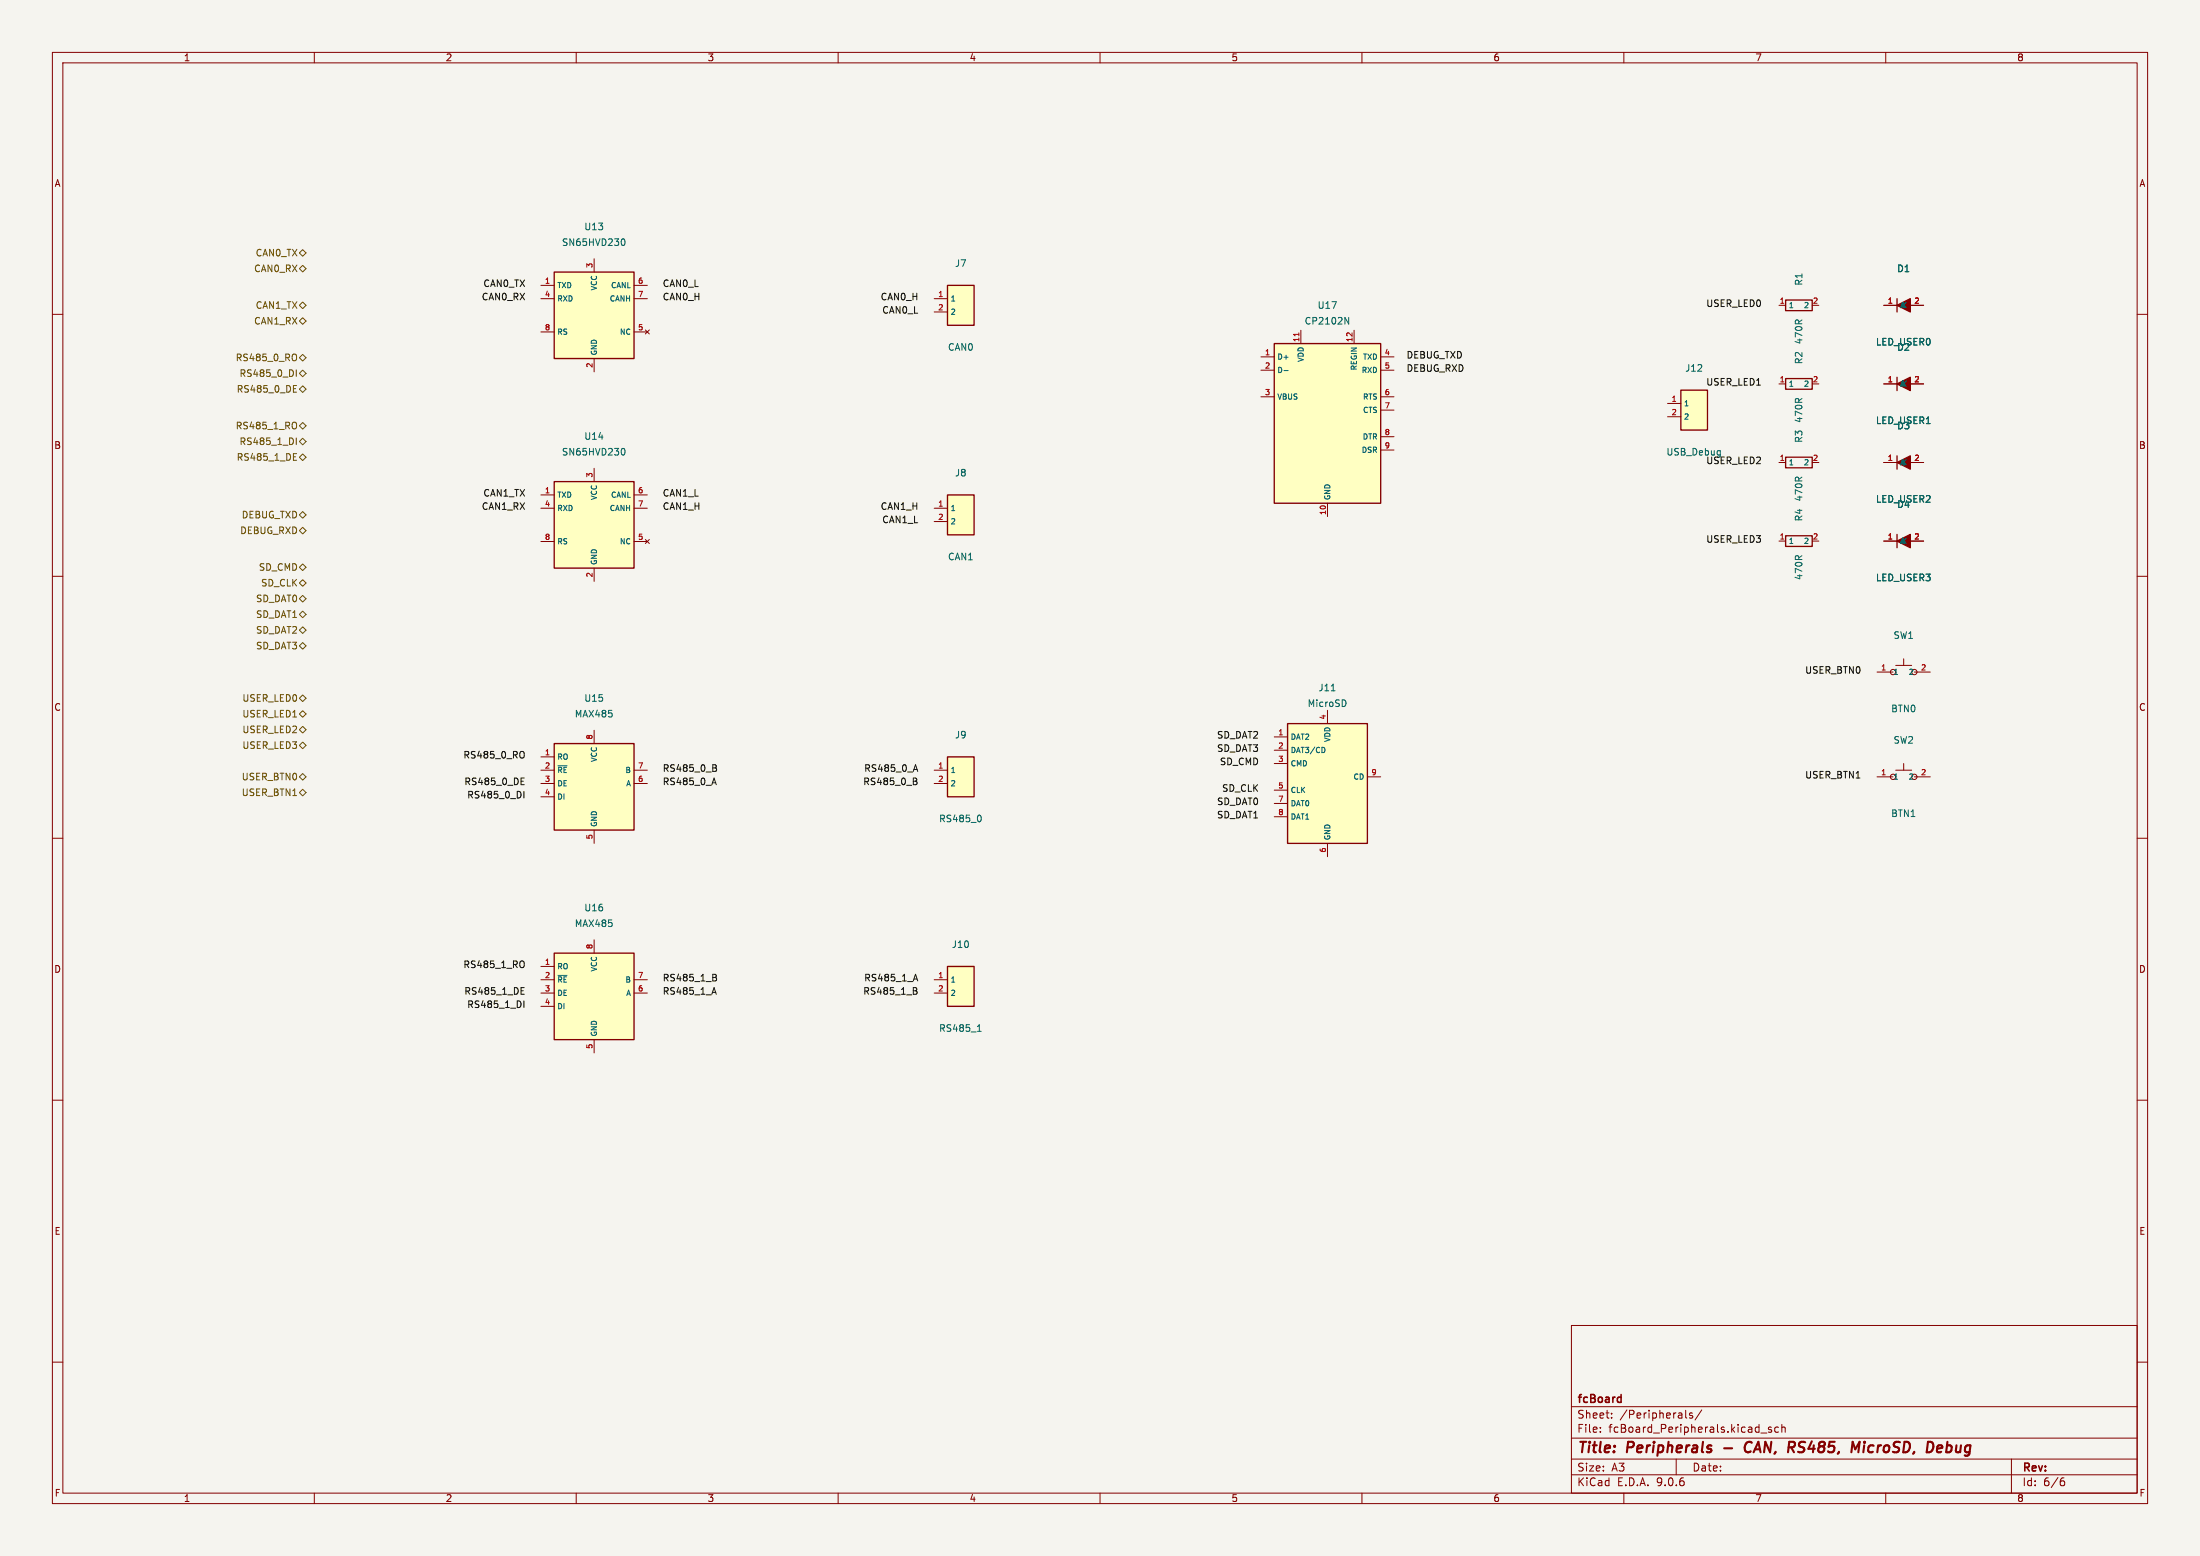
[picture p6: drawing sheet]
<svg xmlns="http://www.w3.org/2000/svg" width="420mm" height="297mm" viewBox="0 0 420 297" stroke-linecap="round" stroke-linejoin="round" font-family="sans-serif">
<path d="M0 0h420v297h-420z" fill="#f5f4ef" stroke="#f5f4ef" stroke-width=".19"/>
<g fill="none" stroke="#840000" stroke-width=".19">
<path d="M10 10h400v277h-400zM12 12h396v273h-396zM60 10v2M110 10v2M160 10v2M210 10v2M260 10v2M310 10v2M360 10v2M10 60h2M408 60h2M339.6 88.3h1.3"/>
<path d="M346 88.3h1.2M10 110h2M408 110h2M10 160h2M408 160h2M10 210h2M408 210h2M300 253h108v32h-108zM10 260h2M300 278.5h108M300 274.5h108M300 268.5h108"/>
<path d="M305.5 273.2v.2M305.5 272.5v.1M307.7 270.5v.2M307.7 269.8v.1M320 278.5v3M321.8 269.2v1.3l.2 .2M323.1 269.8l-.4-.1-.2 .2 .1 .2 .5 .2v.3h-.6M324.9 269.1l-1.3 1.9M336.2 273.5h1.1M338.2 272.5l-.4-.1-.2 .2 .1 .2 .5 .2v.3h-.6M339.5 272.5l-.4-.1-.3 .3 .1 .6h.6M340.2 272.5l.2-.1 .3 .1 .1 .9"/>
<path d="M340.2 271.9v1.5M384 278.5v6.5M408 260h2M60 285v2M110 285v2M160 285v2M210 285v2M260 285v2M300 281.5h108M310 285v2M360 285v2M393.6 282.7h.4l.2 .2-.1 .5-.5 .2"/>
<path d="M394 282.1l-.4 .1"/>
</g>
<path d="M329.1 276.4h1.6M334.1 275.2a1.07 1.07 0 0 0-1 .8 1.07 1.07 0 0 0 .5 1.2l.5-.1M341.9 276.3l.6 .9M342.3 275.2l.2 .1a.58 .58 0 0 1-.3 1M353.7 275.2l.5 1.4 .8-1.4-.2 2M355.9 275.9l-.2 1.3M356 275.2l-.1 .2M369.8 276.5l1-.2-.1-.3h-.7l-.2 .9 .2 .3 .6-.1" fill="none" stroke="#840000" stroke-width=".4"/>
<path d="M340.9 87.3h5.1v2h-5.1z" fill="none" stroke="#840000" stroke-width=".25"/>
<path d="M180.9 184.5h5.1v7.6h-5.1z" fill="#ffffc2"/>
<path d="M180.9 184.5h5.1v7.6h-5.1z" fill="none" stroke="#840000" stroke-width=".25"/>
<path d="M178.3 187h2.6M178.3 189.6h2.6" fill="none" stroke="#840000" stroke-width=".19"/>
<path d="M186.6 196.9h.7M186.7 195.9l.3-.3v1.3" fill="none" stroke="#006464" stroke-width=".19"/>
<path d="M180.9 144.5h5.1v7.6h-5.1z" fill="#ffffc2"/>
<path d="M180.9 144.5h5.1v7.6h-5.1z" fill="none" stroke="#840000" stroke-width=".25"/>
<path d="M178.3 147h2.6M178.3 149.6h2.6" fill="none" stroke="#840000" stroke-width=".19"/>
<path d="M187 155.6a.79 .79 0 0 1 0 1.3" fill="none" stroke="#006464" stroke-width=".19"/>
<path d="M320.9 74.5h5.1v7.6h-5.1z" fill="#ffffc2"/>
<path d="M320.9 74.5h5.1v7.6h-5.1z" fill="none" stroke="#840000" stroke-width=".25"/>
<path d="M318.3 77h2.6M318.3 79.6h2.6" fill="none" stroke="#840000" stroke-width=".19"/>
<path d="M328.3 86l.1 .1M328.4 86v1M328.4 86.8l-.1 .1" fill="none" stroke="#006464" stroke-width=".19"/>
<path d="M243.3 65.6h20.3v30.5h-20.3z" fill="#ffffc2"/>
<path d="M243.3 65.6h20.3v30.5h-20.3zM340.9 72.3h5.1v2h-5.1z" fill="none" stroke="#840000" stroke-width=".25"/>
<g fill="none" stroke="#840000" stroke-width=".19">
<path d="M240.7 68.1h2.6M240.7 70.7h2.6M240.7 75.7h2.6M248.3 63v2.6M258.5 63v2.6M263.6 68.1h2.5M263.6 70.7h2.5M263.6 75.7h2.5M263.6 78.3h2.5M339.6 73.3h1.3M346 73.3h1.2M253.4 96.1v2.5"/>
<path d="M263.6 83.4h2.5M263.6 85.9h2.5"/>
</g>
<path d="M245.1 70.7h.8M256.7 60.6l.8 1.3v-1.3" fill="none" stroke="#006464" stroke-width=".19"/>
<path d="M248 63.5v.6" fill="none" stroke="#a90000" stroke-width=".19"/>
<path d="M245.8 138.1h15.2v22.9h-15.2z" fill="#ffffc2"/>
<path d="M362.1 87v2.6M362.1 102v2.5M245.8 138.1h15.2v22.9h-15.2z" fill="none" stroke="#840000" stroke-width=".25"/>
<g fill="none" stroke="#840000" stroke-width=".19">
<path d="M359.6 88.3h2.5M364.7 88.3h2.5M359.6 103.3h2.5M364.7 103.3h2.5M253.4 135.6v2.5M358.3 128.3h3.1M361.9 127h3M363.4 125.7v1.3M365.5 128.3h3M243.3 140.7h2.5M243.3 143.2h2.5M243.3 145.7h2.5"/>
<path d="M243.3 150.8h2.5M243.3 153.4h2.5M243.3 155.9h2.5M261 148.3h2.6M253.4 161v2.5"/>
<circle cx="361.4" cy="128.3" r=".51"/>
<circle cx="365.5" cy="128.3" r=".51"/>
</g>
<path d="M254.1 131.9h.8M256.8 133.8l.2 .3-.2 .6M252.7 142.7l.2 .4-.2 .5" fill="none" stroke="#006464" stroke-width=".19"/>
<g fill="#840000" stroke="#840000" stroke-width=".25">
<path d="M362.1 88.3l2.6-1.3v2.6z"/>
<path d="M362.1 103.3l2.6-1.3v2.5z"/>
</g>
<path d="M105.8 181.9h15.2v16.5h-15.2z" fill="#ffffc2"/>
<path d="M362.1 57v2.6M362.1 72v2.5M340.9 102.3h5.1v2h-5.1zM105.8 181.9h15.2v16.5h-15.2z" fill="none" stroke="#840000" stroke-width=".25"/>
<g fill="none" stroke="#840000" stroke-width=".19">
<path d="M359.6 58.3h2.5M364.7 58.3h2.5M359.6 73.3h2.5M364.7 73.3h2.5M339.6 103.3h1.3M346 103.3h1.2M358.3 148.3h3.1M361.9 147h3M363.4 145.7v1.3M365.5 148.3h3M113.4 179.4v2.5M103.3 184.5h2.5"/>
<path d="M103.3 187h2.5M103.3 189.6h2.5M103.3 192.1h2.5M113.4 198.4v2.6M121 187h2.6M121 189.6h2.6"/>
<circle cx="361.4" cy="148.3" r=".51"/>
<circle cx="365.5" cy="148.3" r=".51"/>
</g>
<path d="M106.5 186.2h1.7" fill="none" stroke="#006464" stroke-width=".19"/>
<g fill="#840000" stroke="#840000" stroke-width=".25">
<path d="M362.1 73.3l2.6-1.3v2.5z"/>
<path d="M362.1 58.3l2.6-1.3v2.6z"/>
</g>
<path d="M180.9 54.5h5.1v7.6h-5.1z" fill="#ffffc2"/>
<path d="M180.9 54.5h5.1v7.6h-5.1z" fill="none" stroke="#840000" stroke-width=".25"/>
<path d="M178.3 57h2.6M178.3 59.6h2.6" fill="none" stroke="#840000" stroke-width=".19"/>
<path d="M180.9 94.5h5.1v7.6h-5.1z" fill="#ffffc2"/>
<path d="M340.9 57.3h5.1v2h-5.1zM180.9 94.5h5.1v7.6h-5.1z" fill="none" stroke="#840000" stroke-width=".25"/>
<path d="M339.6 58.3h1.3M346 58.3h1.2M178.3 97h2.6M178.3 99.6h2.6" fill="none" stroke="#840000" stroke-width=".19"/>
<path d="M105.8 51.9h15.2v16.5h-15.2z" fill="#ffffc2"/>
<path d="M105.8 51.9h15.2v16.5h-15.2z" fill="none" stroke="#840000" stroke-width=".25"/>
<path d="M103.3 54.5h2.5M103.3 57h2.5M113.4 49.4v2.5M121 54.5h2.6M121 57h2.6M103.3 63.4h2.5M113.4 68.4v2.6M121 63.4h2.6M123.2 63l.8 .7M124 63l-.8 .7" fill="none" stroke="#840000" stroke-width=".19"/>
<path d="M118.8 45.6h.1a.68 .68 0 0 1 .4 .6 .68 .68 0 0 1-.4 .7l-.1-.1" fill="none" stroke="#006464" stroke-width=".19"/>
<path d="M105.8 91.9h15.2v16.5h-15.2z" fill="#ffffc2"/>
<path d="M105.8 91.9h15.2v16.5h-15.2z" fill="none" stroke="#840000" stroke-width=".25"/>
<path d="M103.3 94.5h2.5M103.3 97h2.5M113.4 89.4v2.5M121 94.5h2.6M121 97h2.6M103.3 103.4h2.5M113.4 108.4v2.6M121 103.4h2.6M123.2 103l.8 .7M124 103l-.8 .7" fill="none" stroke="#840000" stroke-width=".19"/>
<path d="M118.8 85.6h.1a.68 .68 0 0 1 .4 .6 .68 .68 0 0 1-.4 .7l-.1-.1" fill="none" stroke="#006464" stroke-width=".19"/>
<path d="M105.8 141.9h15.2v16.5h-15.2z" fill="#ffffc2"/>
<path d="M105.8 141.9h15.2v16.5h-15.2z" fill="none" stroke="#840000" stroke-width=".25"/>
<g fill="none" stroke="#840000" stroke-width=".19">
<path d="M359.6 58.3h2.5M364.7 58.3h2.5M359.6 73.3h2.5M364.7 73.3h2.5M359.6 88.3h2.5M364.7 88.3h2.5M359.6 103.3h2.5M364.7 103.3h2.5M113.4 139.4v2.5M103.3 144.5h2.5M103.3 147h2.5M103.3 149.6h2.5"/>
<path d="M103.3 152.1h2.5M113.4 158.4v2.6M121 147h2.6M121 149.6h2.6"/>
</g>
<path d="M106.5 146.2h1.7" fill="none" stroke="#006464" stroke-width=".19"/>
<g fill="none" stroke="#725600" stroke-width=".19">
<path d="M57.1 58.3l.7-.7 .6 .7-.6 .6zM57.1 48.3l.7-.7 .6 .7-.6 .6zM57.8 50.6l.6 .7-.6 .6-.7-.6zM56 74.2h.4M56 74.9h.6M56 73.6h.6M56.4 67.7a.9 .9 0 0 1 0 1.1M56.6 70.6v1.3M57.1 74.3l.7-.7 .6 .7-.6 .6zM57.1 61.3l.7-.7 .6 .7-.6 .6zM57.1 71.3l.7-.7 .6 .7-.6 .6zM57.8 67.6l.6 .7-.6 .6-.7-.6z"/>
<path d="M56 87.2h.4M56 87.9h.6M56 86.6h.6M56.4 80.7a.9 .9 0 0 1 0 1.1M56.6 83.6v1.3M57.1 81.3l.7-.7 .6 .7-.6 .6zM57.1 84.3l.7-.7 .6 .7-.6 .6zM57.1 87.3l.7-.7 .6 .7-.6 .6zM57.8 97.6l.6 .7-.6 .6-.7-.6zM57.1 111.3l.7-.7 .6 .7-.6 .6zM57.1 108.3l.7-.7 .6 .7-.6 .6zM57.1 101.3l.7-.7 .6 .7-.6 .6z"/>
<path d="M57.1 117.3l.7-.7 .6 .7-.6 .6zM57.8 113.6l.6 .7-.6 .6-.7-.6zM57.1 133.3l.7-.7 .6 .7-.6 .6zM57.1 120.3l.7-.7 .6 .7-.6 .6zM57.1 123.3l.7-.7 .6 .7-.6 .6zM57.1 139.3l.7-.7 .6 .7-.6 .6zM57.8 135.6l.6 .7-.6 .6-.7-.6zM57.1 142.3l.7-.7 .6 .7-.6 .6zM57.1 148.3l.7-.7 .6 .7-.6 .6zM57.1 151.3l.7-.7 .6 .7-.6 .6z"/>
</g>
<g fill="none" stroke="#0f0f0f" stroke-width=".19">
<path d="M99.5 149.1h.4M99.5 149.8h.6M99.5 148.5h.6M99.9 143.5a.9 .9 0 0 1 0 1.1M100 151.1v1.2M136 149.4h.6M136.3 148.5l.4 1.3M136.5 146l.2 .2-.2 .4 .2 .1 .1 .3-.2 .2h-.5M174.5 146.9h.6M174.8 146l.4 1.2M174.8 148.5l.2 .3-.2 .3 .2 .1 .1 .3-.3 .3h-.4M99.5 189.1h.4"/>
<path d="M99.5 189.8h.6M99.5 188.5h.6M99.9 183.5a.9 .9 0 0 1 0 1.1M100 191.1v1.2M136 189.4h.6M136.3 188.5l.4 1.3M136.5 186l.2 .2-.2 .4 .2 .1 .1 .3-.2 .2h-.5M174.5 186.9h.6M174.8 186l.4 1.2M174.8 188.5l.2 .3-.2 .3 .2 .1 .1 .3-.3 .3h-.4"/>
</g>
<g font-size="2.8" fill="#840000">
<text x="301" y="277.9">Title:</text>
<text x="310.6" y="277.9">Peripherals</text>
<text x="334.7" y="277.9">CAN,</text>
<text x="343.8" y="277.9">RS485,</text>
<text x="356.7" y="277.9">MicroSD,</text>
<text x="371.9" y="277.9">Debug</text>
</g>
<g font-size="2.1" fill="#840000">
<text x="301" y="268.2">fcBoard</text>
<text x="301" y="273.7">File:</text>
<text x="301" y="271">Sheet:</text>
<text x="307.1" y="273.7">fcBoard_Peripherals.kicad_sch</text>
<text x="309.2" y="271">/Peripherals/</text>
<text x="301" y="281.1">Size:</text>
<text x="307.6" y="281.1">A3</text>
<text x="323" y="281.1">Date:</text>
<text x="386" y="281.3">Rev:</text>
<text x="301" y="283.9">KiCad</text>
<text x="308.7" y="283.9">E.D.A.</text>
<text x="316.3" y="283.9">9.0.6</text>
<text x="386" y="283.9">Id:</text>
<text x="390.1" y="283.9">6/6</text>
</g>
<g font-size="1.8" fill="#840000">
<text x="35" y="11.9">1</text>
<text x="85" y="11.9">2</text>
<text x="135" y="11.9">3</text>
<text x="185" y="11.9">4</text>
<text x="235" y="11.9">5</text>
<text x="285" y="11.9">6</text>
<text x="335" y="11.9">7</text>
<text x="385" y="11.9">8</text>
<text x="10.3" y="35.9">A</text>
<text x="408.3" y="35.9">A</text>
<text x="10.3" y="85.9">B</text>
<text x="408.2" y="85.9">B</text>
<text x="10.3" y="135.9">C</text>
<text x="408.2" y="135.9">C</text>
<text x="10.3" y="185.9">D</text>
<text x="408.2" y="185.9">D</text>
<text x="10.3" y="235.9">E</text>
<text x="408.3" y="235.9">E</text>
<text x="10.3" y="285.9">F</text>
<text x="35" y="286.9">1</text>
<text x="85" y="286.9">2</text>
<text x="135" y="286.9">3</text>
<text x="185" y="286.9">4</text>
<text x="235" y="286.9">5</text>
<text x="285" y="286.9">6</text>
<text x="335" y="286.9">7</text>
<text x="385" y="286.9">8</text>
<text x="408.3" y="285.9">F</text>
</g>
<g font-size="1.8" fill="#006464">
<text x="107.2" y="47.1">SN65HVD230</text>
<text x="111.4" y="44.1">U13</text>
<text x="182.2" y="51.1">J7</text>
<text x="362.1" y="52.1">D1</text>
<text x="251.4" y="59.1">U17</text>
<text x="344.3" y="54.6" transform="rotate(-90 344.3 54.6)">R1</text>
<text x="249" y="62.1">CP2102N</text>
<text x="344.3" y="65.8" transform="rotate(-90 344.3 65.8)">470R</text>
<text x="180.9" y="67.1">CAN0</text>
<text x="321.6" y="71.1">J12</text>
<text x="344.3" y="69.6" transform="rotate(-90 344.3 69.6)">R2</text>
<text x="358" y="66.1">LED_USER0</text>
<text x="362.1" y="67.1">D2</text>
<text x="344.3" y="80.8" transform="rotate(-90 344.3 80.8)">470R</text>
<text x="358" y="81.1">LED_USER1</text>
<text x="362.1" y="82.1">D3</text>
<text x="107.2" y="87.1">SN65HVD230</text>
<text x="111.4" y="84.1">U14</text>
<text x="318" y="87.1">USB_Debug</text>
<text x="344.3" y="84.6" transform="rotate(-90 344.3 84.6)">R3</text>
<text x="182.2" y="91.1">J8</text>
<text x="344.3" y="95.8" transform="rotate(-90 344.3 95.8)">470R</text>
<text x="344.3" y="99.6" transform="rotate(-90 344.3 99.6)">R4</text>
<text x="358" y="96.1">LED_USER2</text>
<text x="362.1" y="97.1">D4</text>
<text x="180.9" y="107.1">CAN1</text>
<text x="344.3" y="110.8" transform="rotate(-90 344.3 110.8)">470R</text>
<text x="358" y="111.1">LED_USER3</text>
<text x="361.4" y="122.1">SW1</text>
<text x="109.6" y="137.1">MAX485</text>
<text x="111.4" y="134.1">U15</text>
<text x="249.5" y="135.1">MicroSD</text>
<text x="251.6" y="132.1">J11</text>
<text x="360.9" y="136.1">BTN0</text>
<text x="182.2" y="141.1">J9</text>
<text x="361.4" y="142.1">SW2</text>
<text x="179.2" y="157.1">RS485_0</text>
<text x="360.9" y="156.1">BTN1</text>
<text x="109.6" y="177.1">MAX485</text>
<text x="111.4" y="174.1">U16</text>
<text x="181.6" y="181.1">J10</text>
<text x="179.2" y="197.1">RS485_1</text>
</g>
<g font-size="1.8" fill="#725600">
<text x="48.4" y="52.1">CAN0_RX</text>
<text x="48.7" y="49.1">CAN0_TX</text>
<text x="48.7" y="59.1">CAN1_TX</text>
<text x="48.4" y="62.1">CAN1_RX</text>
<text x="44.9" y="69.1">RS485_0_RO</text>
<text x="45.1" y="75.1">RS485_0_DE</text>
<text x="45.6" y="72.1">RS485_0_DI</text>
<text x="44.9" y="82.1">RS485_1_RO</text>
<text x="45.1" y="88.1">RS485_1_DE</text>
<text x="45.6" y="85.1">RS485_1_DI</text>
<text x="46.1" y="99.1">DEBUG_TXD</text>
<text x="45.7" y="102.1">DEBUG_RXD</text>
<text x="49.3" y="109.1">SD_CMD</text>
<text x="49.7" y="112.1">SD_CLK</text>
<text x="48.8" y="115.1">SD_DAT0</text>
<text x="48.8" y="118.1">SD_DAT1</text>
<text x="48.8" y="121.1">SD_DAT2</text>
<text x="48.8" y="124.1">SD_DAT3</text>
<text x="46.2" y="137.1">USER_LED1</text>
<text x="46.2" y="134.1">USER_LED0</text>
<text x="46.2" y="143.1">USER_LED3</text>
<text x="46.2" y="140.1">USER_LED2</text>
<text x="46.1" y="149.1">USER_BTN0</text>
<text x="46.1" y="152.1">USER_BTN1</text>
</g>
<g font-size="1.8" fill="#0f0f0f">
<text x="91.9" y="57.5">CAN0_RX</text>
<text x="92.2" y="55">CAN0_TX</text>
<text x="126.4" y="57.5">CAN0_H</text>
<text x="126.4" y="55">CAN0_L</text>
<text x="168" y="57.5">CAN0_H</text>
<text x="325.6" y="58.8">USER_LED0</text>
<text x="168.3" y="60.1">CAN0_L</text>
<text x="268.4" y="68.6">DEBUG_TXD</text>
<text x="268.4" y="71.2">DEBUG_RXD</text>
<text x="325.6" y="73.8">USER_LED1</text>
<text x="325.6" y="88.8">USER_LED2</text>
<text x="92.2" y="95">CAN1_TX</text>
<text x="126.4" y="95">CAN1_L</text>
<text x="91.9" y="97.5">CAN1_RX</text>
<text x="126.4" y="97.5">CAN1_H</text>
<text x="168" y="97.5">CAN1_H</text>
<text x="168.3" y="100.1">CAN1_L</text>
<text x="325.6" y="103.8">USER_LED3</text>
<text x="344.5" y="128.8">USER_BTN0</text>
<text x="232.2" y="143.7">SD_DAT3</text>
<text x="232.2" y="141.2">SD_DAT2</text>
<text x="88.4" y="145">RS485_0_RO</text>
<text x="126.4" y="147.5">RS485_0_B</text>
<text x="164.9" y="147.5">RS485_0_A</text>
<text x="232.8" y="146.3">SD_CMD</text>
<text x="344.5" y="148.8">USER_BTN1</text>
<text x="88.5" y="150.1">RS485_0_DE</text>
<text x="89.1" y="152.6">RS485_0_DI</text>
<text x="126.4" y="150.1">RS485_0_A</text>
<text x="164.7" y="150.1">RS485_0_B</text>
<text x="232.2" y="153.9">SD_DAT0</text>
<text x="233.2" y="151.3">SD_CLK</text>
<text x="232.2" y="156.4">SD_DAT1</text>
<text x="88.4" y="185">RS485_1_RO</text>
<text x="88.5" y="190.1">RS485_1_DE</text>
<text x="126.4" y="187.5">RS485_1_B</text>
<text x="126.4" y="190.1">RS485_1_A</text>
<text x="164.7" y="190.1">RS485_1_B</text>
<text x="164.9" y="187.5">RS485_1_A</text>
<text x="89.1" y="192.6">RS485_1_DI</text>
</g>
<g font-size="1.4" fill="#a90000">
<text x="113.2" y="51.3" transform="rotate(-90 113.2 51.3)">3</text>
<text x="103.9" y="54.2">1</text>
<text x="103.9" y="56.8">4</text>
<text x="121.7" y="54.2">6</text>
<text x="121.7" y="56.8">7</text>
<text x="179" y="56.8">1</text>
<text x="179" y="59.3">2</text>
<text x="339.6" y="58">1</text>
<text x="346" y="58">2</text>
<text x="360.3" y="58">1</text>
<text x="365.3" y="58">2</text>
<text x="103.9" y="63.1">8</text>
<text x="121.7" y="63.1">5</text>
<text x="248.1" y="65.4" transform="rotate(-90 248.1 65.4)">11</text>
<text x="258.2" y="65.4" transform="rotate(-90 258.2 65.4)">12</text>
<text x="113.2" y="70.3" transform="rotate(-90 113.2 70.3)">2</text>
<text x="241.4" y="67.9">1</text>
<text x="241.4" y="70.4">2</text>
<text x="264.2" y="67.9">4</text>
<text x="264.2" y="70.4">5</text>
<text x="241.4" y="75.5">3</text>
<text x="264.2" y="75.5">6</text>
<text x="319" y="76.8">1</text>
<text x="339.6" y="73">1</text>
<text x="346" y="73">2</text>
<text x="360.3" y="73">1</text>
<text x="365.3" y="73">2</text>
<text x="264.2" y="78">7</text>
<text x="264.2" y="83.1">8</text>
<text x="319" y="79.3">2</text>
<text x="264.2" y="85.6">9</text>
<text x="339.6" y="88">1</text>
<text x="346" y="88">2</text>
<text x="360.3" y="88">1</text>
<text x="365.3" y="88">2</text>
<text x="103.9" y="94.2">1</text>
<text x="113.2" y="91.3" transform="rotate(-90 113.2 91.3)">3</text>
<text x="121.7" y="94.2">6</text>
<text x="103.9" y="96.8">4</text>
<text x="121.7" y="96.8">7</text>
<text x="179" y="96.8">1</text>
<text x="179" y="99.3">2</text>
<text x="253.2" y="98.4" transform="rotate(-90 253.2 98.4)">10</text>
<text x="103.9" y="103.1">8</text>
<text x="121.7" y="103.1">5</text>
<text x="339.6" y="103">1</text>
<text x="346" y="103">2</text>
<text x="360.3" y="103">1</text>
<text x="365.3" y="103">2</text>
<text x="113.2" y="110.3" transform="rotate(-90 113.2 110.3)">2</text>
<text x="359" y="128">1</text>
<text x="366.6" y="128">2</text>
<text x="253.2" y="137.5" transform="rotate(-90 253.2 137.5)">4</text>
<text x="113.2" y="141.3" transform="rotate(-90 113.2 141.3)">8</text>
<text x="243.9" y="140.4">1</text>
<text x="243.9" y="142.9">2</text>
<text x="103.9" y="144.2">1</text>
<text x="103.9" y="146.8">2</text>
<text x="103.9" y="149.3">3</text>
<text x="121.7" y="146.8">7</text>
<text x="121.7" y="149.3">6</text>
<text x="179" y="146.8">1</text>
<text x="179" y="149.3">2</text>
<text x="243.9" y="145.5">3</text>
<text x="261.7" y="148">9</text>
<text x="359" y="148">1</text>
<text x="366.6" y="148">2</text>
<text x="103.9" y="151.8">4</text>
<text x="243.9" y="150.6">5</text>
<text x="243.9" y="153.1">7</text>
<text x="243.9" y="155.6">8</text>
<text x="113.2" y="160.3" transform="rotate(-90 113.2 160.3)">5</text>
<text x="253.2" y="162.9" transform="rotate(-90 253.2 162.9)">6</text>
<text x="103.9" y="184.2">1</text>
<text x="113.2" y="181.3" transform="rotate(-90 113.2 181.3)">8</text>
<text x="103.9" y="186.8">2</text>
<text x="103.9" y="189.3">3</text>
<text x="103.9" y="191.8">4</text>
<text x="121.7" y="186.8">7</text>
<text x="121.7" y="189.3">6</text>
<text x="179" y="186.8">1</text>
<text x="179" y="189.3">2</text>
<text x="113.2" y="200.3" transform="rotate(-90 113.2 200.3)">5</text>
</g>
<g font-size="1.4" fill="#006464">
<text x="106.3" y="55.2">TXD</text>
<text x="106.3" y="57.7">RXD</text>
<text x="114.2" y="55.6" transform="rotate(-90 114.2 55.6)">VCC</text>
<text x="116.3" y="57.7">CANH</text>
<text x="116.5" y="55.2">CANL</text>
<text x="181.4" y="57.7">1</text>
<text x="341.4" y="59">1</text>
<text x="344.2" y="59">2</text>
<text x="362.9" y="59">K</text>
<text x="106.3" y="64.1">RS</text>
<text x="118.2" y="64.1">NC</text>
<text x="181.4" y="60.3">2</text>
<text x="114.2" y="67.9" transform="rotate(-90 114.2 67.9)">GND</text>
<text x="243.8" y="68.9">D+</text>
<text x="243.8" y="71.4">D-</text>
<text x="249.1" y="69.2" transform="rotate(-90 249.1 69.2)">VDD</text>
<text x="259.2" y="70.8" transform="rotate(-90 259.2 70.8)">REGIN</text>
<text x="259.8" y="71.4">RXD</text>
<text x="260.1" y="68.9">TXD</text>
<text x="243.8" y="76.5">VBUS</text>
<text x="260.1" y="76.5">RTS</text>
<text x="321.4" y="77.7">1</text>
<text x="341.4" y="74">1</text>
<text x="344.2" y="74">2</text>
<text x="362.9" y="74">K</text>
<text x="260.1" y="79">CTS</text>
<text x="321.4" y="80.3">2</text>
<text x="259.8" y="86.6">DSR</text>
<text x="260" y="84.1">DTR</text>
<text x="341.4" y="89">1</text>
<text x="344.2" y="89">2</text>
<text x="362.9" y="89">K</text>
<text x="106.3" y="95.2">TXD</text>
<text x="114.2" y="95.6" transform="rotate(-90 114.2 95.6)">VCC</text>
<text x="116.5" y="95.2">CANL</text>
<text x="254.2" y="95.6" transform="rotate(-90 254.2 95.6)">GND</text>
<text x="106.3" y="97.7">RXD</text>
<text x="116.3" y="97.7">CANH</text>
<text x="181.4" y="97.7">1</text>
<text x="181.4" y="100.3">2</text>
<text x="106.3" y="104.1">RS</text>
<text x="114.2" y="107.9" transform="rotate(-90 114.2 107.9)">GND</text>
<text x="118.2" y="104.1">NC</text>
<text x="341.4" y="104">1</text>
<text x="344.2" y="104">2</text>
<text x="362.9" y="104">K</text>
<text x="361.4" y="129">1</text>
<text x="364.2" y="129">2</text>
<text x="246.3" y="141.4">DAT2</text>
<text x="246.3" y="143.9">DAT3/CD</text>
<text x="254.2" y="141.8" transform="rotate(-90 254.2 141.8)">VDD</text>
<text x="106.3" y="145.2">RO</text>
<text x="106.3" y="147.7">~{RE}</text>
<text x="114.2" y="145.6" transform="rotate(-90 114.2 145.6)">VCC</text>
<text x="119.3" y="147.7">B</text>
<text x="181.4" y="147.7">1</text>
<text x="246.3" y="146.5">CMD</text>
<text x="258.2" y="149">CD</text>
<text x="361.4" y="149">1</text>
<text x="364.2" y="149">2</text>
<text x="106.3" y="150.3">DE</text>
<text x="106.3" y="152.8">DI</text>
<text x="119.4" y="150.3">A</text>
<text x="181.4" y="150.3">2</text>
<text x="246.3" y="151.6">CLK</text>
<text x="246.3" y="154.1">DAT0</text>
<text x="114.2" y="157.9" transform="rotate(-90 114.2 157.9)">GND</text>
<text x="246.3" y="156.6">DAT1</text>
<text x="254.2" y="160.5" transform="rotate(-90 254.2 160.5)">GND</text>
<text x="106.3" y="185.2">RO</text>
<text x="114.2" y="185.6" transform="rotate(-90 114.2 185.6)">VCC</text>
<text x="106.3" y="187.7">~{RE}</text>
<text x="106.3" y="190.3">DE</text>
<text x="119.3" y="187.7">B</text>
<text x="119.4" y="190.3">A</text>
<text x="181.4" y="187.7">1</text>
<text x="181.4" y="190.3">2</text>
<text x="106.3" y="192.8">DI</text>
<text x="114.2" y="197.9" transform="rotate(-90 114.2 197.9)">GND</text>
</g>
</svg>
